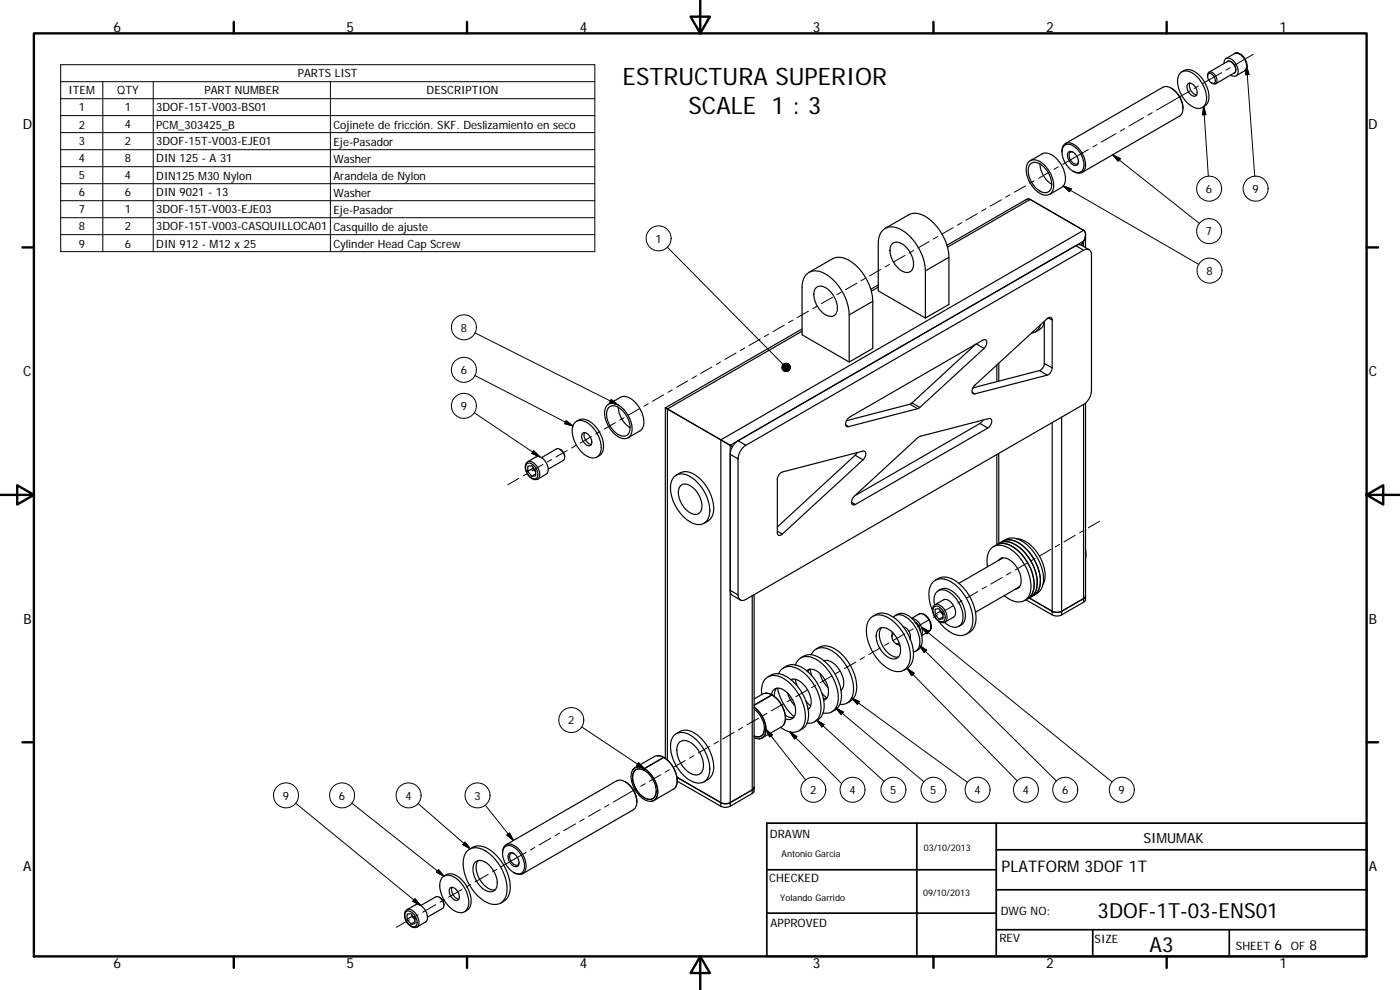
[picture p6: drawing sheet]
<svg xmlns="http://www.w3.org/2000/svg" width="420mm" height="297mm" viewBox="0 0 420 297" stroke-linecap="round" stroke-linejoin="round" font-family="sans-serif">
<g fill="none" stroke="#000" stroke-width=".36">
<path d="M367.4 19.1a1.4 1.4 0 0 1 .8-1.7 1.4 1.4 0 0 1 1.7 .6 3.8 3.8 0 0 1 1.3 4.6l-.7 .3-1.1-.4M368.3 18.5a1.91 1.91 0 0 1 2.5 1.8 1.2 1.2 0 0 1-.5 1.7M370.5 16.1a2.93 2.93 0 0 1 3.5 2.4l.2 1a1.72 1.72 0 0 1-.7 1.8 3.1 3.1 0 0 0-.6-4.3 2.12 2.12 0 0 0-2.4-.9zM370.5 16.1l-2.5 1.4M351.5 26.4a7.4 7.4 0 0 1 3.5 6.2M354.1 22a3.2 3.2 0 0 1 4.5 .5 8.6 8.6 0 0 1 3.2 8.7 2.59 2.59 0 0 1-4.1 .7 9 9 0 0 1-4.1-8.9zM354.7 21.6a3.7 3.7 0 0 1 5 .8 8.7 8.7 0 0 1 2.8 8.4l-.7 .8-1 .7M356.5 25.1a2.16 2.16 0 0 1 2.7 2.1 1.06 1.06 0 0 1 0 1.3 1.06 1.06 0 0 1-1.3 .2 2.81 2.81 0 0 1-1.4-3.6zM357.1 24.9a2.92 2.92 0 0 0 2 3.6M362.4 22.9a1.01 1.01 0 0 1 .6-1.3 1.01 1.01 0 0 1 1.3 .5 2.04 2.04 0 0 1 .4 3.1l-1.1-.3M362.7 22.2a1.82 1.82 0 0 1 1.7 .8 1.82 1.82 0 0 1 0 1.9 1.92 1.92 0 0 1-1.7-2.7zM362.8 21.7l5.7-3.3a2.32 2.32 0 0 1 1.9 3.5l-5.6 3.2"/>
<path d="M373.5 21.3l-2.5 1.4M308.8 48.5a3.4 3.4 0 0 1 4.5 .9 8.2 8.2 0 0 1 2.7 7.8 2.43 2.43 0 0 1-3.9 .8 8.4 8.4 0 0 1-3.9-8.6zM309.2 59.8l-.7-.1-.7 .3-23.6 13.6M309.2 59.8l16 9.3M309.2 59.8l-24.9 14.4M309.2 48.2l3.5-2a4.1 4.1 0 0 1 4.7 1.7 7.6 7.6 0 0 1 1.9 7.6l-.7 .8-3.6 2M309.2 49.2a3 3 0 0 1 4.2 1 6.6 6.6 0 0 1 1.9 6.7 2.46 2.46 0 0 1-4-.1 6.9 6.9 0 0 1-2.4-7zM312.1 49.2a7.6 7.6 0 0 0 3.5 6.1M318.7 45.6a2.24 2.24 0 0 1 1.1-2.5 2.24 2.24 0 0 1 2.7 .4 6.9 6.9 0 0 1 2.9 7.6 2.24 2.24 0 0 1-3.4 .3M319.4 43.8a2.62 2.62 0 0 1 3.6 .7 6.3 6.3 0 0 1 2 6.4 1.99 1.99 0 0 1-3.1 .4 6.7 6.7 0 0 1-2.9-7zM319.8 43.1l29.2-16.9a3.7 3.7 0 0 1 4.2 1.8 6.1 6.1 0 0 1 1.4 6.2l-.6 .6-29.2 16.9M320.7 45.6a2.09 2.09 0 0 1 2.7 1.7 1.4 1.4 0 0 1-.8 2.4 3 3 0 0 1-1.9-4.1z"/>
<path d="M322.1 45.7a.9 .9 0 0 0-1 .1 .9 .9 0 0 0-.2 1.1 2.28 2.28 0 0 0 2.4 2.2l.4-.8M265.6 68.5l7.1-4a6.1 6.1 0 0 1 6.9 1.9 16 16 0 0 1 5.2 10.8v14.2l-7.1 4-14.1-8.1v-14.2a4.2 4.2 0 0 1 4.1-5 11.7 11.7 0 0 1 8.4 7.1 13.5 13.5 0 0 1 1.6 6.1v14.1M267.8 73.1a3.2 3.2 0 0 1 4.2 1.2 6.5 6.5 0 0 1 1.8 6.6 2.33 2.33 0 0 1-3.7 .1 7.1 7.1 0 0 1-2.7-7.4zM284.8 77.2l-7.1 4.1M322.9 73.7l-101.4 58.5M322.9 73.7l2.3 1.4M324.5 73.6l-.7-.2-.9 .3M324.5 73.6l2.4 1.3M325.2 69.1a2.37 2.37 0 0 1 0 3.3M325.2 72.4v1.6M325.2 72.4l-106.1 61.2M325.2 69.1l-108.9 62.9"/>
<path d="M325.2 75.1l-101.4 58.5M325.2 75.1a1.45 1.45 0 0 1 1.7-.2 1.45 1.45 0 0 1 .7 1.6v40.8a5.1 5.1 0 0 1-2.4 4M325.2 72.4l-.7 1.2M325.8 70.4v3.9M240.7 99.4l-40.4 23.3M240.7 98.7l-41 23.7M242.8 81.7l7.1-4.1a6.3 6.3 0 0 1 6.9 2 16.2 16.2 0 0 1 5.1 10.8v14.1l-7 4.1-14.2-8.1v-14.2a4.2 4.2 0 0 1 4.2-5 11.8 11.8 0 0 1 8.3 7 14.6 14.6 0 0 1 1.7 6.2M245 86.3a3.1 3.1 0 0 1 4.2 1.2 6.4 6.4 0 0 1 1.7 6.6 2.6 2.6 0 0 1-4-.2 6.8 6.8 0 0 1-2.3-7.1zM254.9 94.5v14.1M261.9 90.4l-7 4.1M263.6 86.2l-2.1 1.2M263.6 85.5l-2.3 1.3"/>
<path d="M312.3 97.4a3.2 3.2 0 0 1-2.8 2.6M313.4 96.8l-.8 1.6-1.9 1.2M313.4 96.4v12.6M314.6 95.4l1.2 .6a.79 .79 0 0 0-.6-.8 .79 .79 0 0 0-.9 .4l-21.7 20a1.69 1.69 0 0 0-.4 2.6h.4l-.8-.5M315.8 96v14.4M292.8 103.3l-19.1 17.6M293 103.2l2.3 1.3M295.3 104.5a1.67 1.67 0 0 0 .3-2.6l-.6 .1-40.2 23.3a1.77 1.77 0 0 0-.5 2.7h.3l-.8-.4M295.3 104.5l-19.2 17.7M299.2 109.5v5M299.8 109v5.3M311.9 111.2l-19.9 5.2"/>
<path d="M313.4 109l2.4 1.4a2.49 2.49 0 0 1-1.5 2.2l-2.4-1.4a2.36 2.36 0 0 0 1.5-2.2zM314.3 112.6l-21.7 5.6M158.1 139.2a1.7 1.7 0 0 1 2.4 .8 2.66 2.66 0 0 1 .4 3.5 2.55 2.55 0 0 1-3-2.2l-.2-1.3zM158.4 138.6a3.1 3.1 0 0 1 3.4 2.6 2.26 2.26 0 0 1-.4 2.6M158.4 138.6a2.91 2.91 0 0 0 .3 4.2l.8 .7a1.8 1.8 0 0 0 1.9 .3M158.4 138.6l2.5-1.5a3.3 3.3 0 0 1 3.5 3 1.98 1.98 0 0 1-.5 2.2l-2.5 1.5M158.4 139.8l1.2-.1 1.1 1.5v1.6l-1.1 .1-1.2-1.5zM162.5 137.3l4.5-2.6a2.33 2.33 0 0 1 2 3.5l-4.5 2.6M168 134.8a2.5 2.5 0 0 1 1.4 2.4M172.7 126.6a3.7 3.7 0 0 1 4.7 1.1 8.9 8.9 0 0 1 2.8 8 2.51 2.51 0 0 1-4.1 1.1 9 9 0 0 1-4.2-8.9zM173 126.4a3.7 3.7 0 0 1 5 .9 8.5 8.5 0 0 1 2.8 8.3l-.6 .9-1 .6M174.9 130a2.15 2.15 0 0 1 2.6 2.1 1.14 1.14 0 0 1-.4 1.6 1.14 1.14 0 0 1-1.6-.7 2.54 2.54 0 0 1-.6-3z"/>
<path d="M175.4 129.8a2.95 2.95 0 0 0 2.1 3.5M182.3 121.5a3.4 3.4 0 0 1 4.5 1 8.3 8.3 0 0 1 2.7 7.7 2.46 2.46 0 0 1-3.9 .9 8.5 8.5 0 0 1-3.9-8.7zM182.7 121.3l3.5-2.1a4 4 0 0 1 4.6 1.7 7.5 7.5 0 0 1 2 7.7l-.5 .5-3.8 2.3M182.7 122.2a3 3 0 0 1 4.2 1.1 6.1 6.1 0 0 1 1.6 6.9 2.83 2.83 0 0 1-4.1-.7 6.4 6.4 0 0 1-1.9-7zM185.6 122.2a7.7 7.7 0 0 0 3.5 6.1M199.7 122.4v105.1M199.7 122.4l.6 .3M200.3 122.7v105.3M200.3 122.7l16 9.3M216.3 132v109.9M216.3 132l2.8 1.6M219.1 133.6v107.2"/>
<path d="M219.1 133.6l.7 .4M220.6 133l.9-.8 2.3 1.4a5.3 5.3 0 0 0-2.3 4.1l-2.4-1.4a5 5 0 0 1 1.5-3.3zM221.5 137.7v40.8M256.6 136.6l-23.3 21.5M257.2 135.8l-.6 .8 2.4 1.4M259 138l-24.2 22.2M259 138a1.65 1.65 0 0 0 .3-2.6l-24.5 6.2a2.56 2.56 0 0 0-1.5 2.2v16a.79 .79 0 0 0 .6 .9 .79 .79 0 0 0 .9-.5l-1.5-.8M273.1 121.3l.6-.4 2.4 1.3-.7 .4zM273.1 121.3l-19 4.9M275.4 122.6l-20.8 5.4M294.1 127.1l-37.6 21.6M294.1 127.1l2.4 1.3a1.78 1.78 0 0 0 .6-2.8l-21.2 5.4-19.5 17.9a1.59 1.59 0 0 0-.3 2.6l.6-.1-1.2-.7"/>
<path d="M295 126l-.9 1.1M296.5 128.4l-39.8 23M299.2 136.4v27M299.8 136v27.1M315.8 126.8v56.6M318.6 125.2v58.2M325.2 121.3v58.3M325.2 121.3l-101.4 58.6a1.43 1.43 0 0 1-1.6 .1 1.43 1.43 0 0 1-.7-1.5M325.8 120.9v59l-.6 .8v-1.1l.6-.8-.6 .8M159.8 140.6l.9 1M159.8 140.6l-1.4 .8M159.9 140.1l-.1 .5"/>
<path d="M160.7 142.2l-1.1 .7M202.2 143.2a3.8 3.8 0 0 1 5.2 0 12.3 12.3 0 0 1 5.4 11.6 3.4 3.4 0 0 1-5.4 1.9 12.4 12.4 0 0 1-6-11.9zM203 142.6a4.9 4.9 0 0 1 6.7 .7 12.2 12.2 0 0 1 4.3 10.9l-.9 1.6-1.8 1.2M204.3 145.7a3.2 3.2 0 0 1 4.2 1.2 6.4 6.4 0 0 1 1.7 6.6 2.58 2.58 0 0 1-4-.3 6.8 6.8 0 0 1-2.3-7zM221.5 178.5l-2.4-1.4 .3 1.2 2.8 1.7M225.8 178.8v58.2M226.3 178.4v58.9l-.5 .8M280.7 174.1a5.5 5.5 0 0 1 7.3 1.2 14 14 0 0 1 4.8 11.7 4.2 4.2 0 0 1-2.8 3.3M281.6 177.2a3.7 3.7 0 0 1 5 .9 8.4 8.4 0 0 1 2.8 8.3l-.7 .9-1 .6M296.4 170.1a5.5 5.5 0 0 1 2-6.2 5.7 5.7 0 0 1 5.9 1.6 13.7 13.7 0 0 1 4.9 12.2 3.7 3.7 0 0 1-5.7 2.4l-2.1-1.4M299.1 163.5a5.4 5.4 0 0 1 5.9 1.3 13.8 13.8 0 0 1 5.2 12.2l-.5 1.4-1.3 1.2M299.1 163.5l-1 .5"/>
<path d="M299.7 168.1a2.69 2.69 0 0 1 4 .4 6.8 6.8 0 0 1 2.3 7.5l-.4 .5-.9 .3M300 162.9a5.3 5.3 0 0 1 5.9 1.3 13.9 13.9 0 0 1 5.2 12.2l-.5 1.4-1.2 1.3M300 162.9l-.9 .6M300 162.9a5.1 5.1 0 0 1 6.8 .8 14 14 0 0 1 5.3 12.2l-.5 1.4-1.3 1.3M300.7 167.4l-.1 .2M301 167.4l-13.3 7.6M301 162.4a5.2 5.2 0 0 1 6.8 .7 14 14 0 0 1 5.2 12.2 4.3 4.3 0 0 1-2.7 3.3 6.1 6.1 0 0 0 1.6-7.1 13.6 13.6 0 0 0-7.7-9.3l-2-.2zM305.1 161.6a9.8 9.8 0 0 1 7.5 6.5 8.6 8.6 0 0 1 .4 7.3M305.8 176.2l-.2 .1M306 176.1l-13.2 7.6M307.9 180l7.9 4.5M308.4 179.6l-.9 .6"/>
<path d="M308.8 179.4l7 4M309.4 179.1l-1 .5M310.3 178.6l-.9 .5M325.2 179.6l-6.6 3.8M325.8 164.9v2.9M238.7 199.5a3.8 3.8 0 0 1 5.9-1.8 13.8 13.8 0 0 1 6.8 13.1 3.5 3.5 0 0 1-4.4 3.1M240.3 197.4a4.9 4.9 0 0 1 6.3 .3 14 14 0 0 1 5.8 12.6 4.2 4.2 0 0 1-2.8 3.3M243.4 196.4a3.8 3.8 0 0 1 5.8-1.4 13.8 13.8 0 0 1 6.8 13.2 3.5 3.5 0 0 1-3.9 3.1M244.9 194.8a5.1 5.1 0 0 1 6.8 .7 13.9 13.9 0 0 1 5.2 12.2 4.2 4.2 0 0 1-2.7 3.2M247.3 198.2a4.9 4.9 0 0 1 4.8 3.2 4.9 4.9 0 0 1 .3 5.7M247.5 198.2l-.1 .1M261.3 185.4a4.4 4.4 0 0 1 5.6 .1 14 14 0 0 1 6.1 13 3.7 3.7 0 0 1-5.6 2.5 13.8 13.8 0 0 1-7.2-13.5l.4-1z"/>
<path d="M261.9 184.9a4.9 4.9 0 0 1 6.3 .4 14.2 14.2 0 0 1 5.8 12.6 4.3 4.3 0 0 1-2.7 3.2M263.7 188.8a3.2 3.2 0 0 1 4.3 1.1 6.4 6.4 0 0 1 1.7 7.1 2.76 2.76 0 0 1-4.1-.5 7 7 0 0 1-2.3-7.2zM264.5 188.3a5.4 5.4 0 0 0 .8 6.1 4.8 4.8 0 0 0 4.3 2.7M267.6 189.5l.2 .6M268 189.9l-.3 .4v.8M268.1 185.2a3.2 3.2 0 0 1 4.5 .4 8.6 8.6 0 0 1 3.1 8.7l-.6 .9-1 .4M268.3 190.2a1.16 1.16 0 0 0-.3 2 1.17 1.17 0 0 0 1.8 .7M268.6 184.7a3.9 3.9 0 0 1 5.5 1.3 8.2 8.2 0 0 1 2.3 7.9l-.4 .7-1.2 .8M268.8 193.1l.7 .3h.5M269.7 193.4l.4 .4M271.1 188.1h.1M271.1 188.1a3 3 0 0 1 2 3.5"/>
<path d="M273.7 185.6a4 4 0 0 1 2.9 5M274.6 186.6a3.2 3.2 0 0 1 1.6 2.6M274.7 186.7a3 3 0 0 1 1.4 2.4M275.8 184.3a2.93 2.93 0 0 1 3.4 2.3l.3 1.3a1.64 1.64 0 0 1-.7 1.5 2.89 2.89 0 0 0-.4-3.9 2.31 2.31 0 0 0-2.6-1.2zM275.8 184.3l-2.2 1.2M278.8 189.4l-2.2 1.3M279.9 183.3a8.8 8.8 0 0 1-.2-8.3 3.9 3.9 0 0 1 5.3-.7 14 14 0 0 1 6.8 13.3 3.8 3.8 0 0 1-6.1 2.4 12.1 12.1 0 0 1-4-3.6M280.3 182.1a2.05 2.05 0 0 1 2.9 1.5 2.09 2.09 0 0 1-.2 2.9 3.2 3.2 0 0 1-3-3.3zM280.5 181.5a3.4 3.4 0 0 1 1.8-4.5 7 7 0 0 1 6 4.9 4.8 4.8 0 0 1-.5 6 3.8 3.8 0 0 1-4.3-1.2M280.6 181.4l2.6-1.4a3.1 3.1 0 0 1 3.4 2.6 2.24 2.24 0 0 1-.5 2.6l-2.5 1.4M280.6 181.4a2.95 2.95 0 0 1 3.3 2.3 2.37 2.37 0 0 1-.3 2.9M280.6 181.4a2.88 2.88 0 0 0 .2 4.1l1.1 1a1.68 1.68 0 0 0 1.7 .1"/>
<path d="M280.7 182.8l1.1-.2 1.2 1.5v1.6l-1.2 .1-1.1-1.5zM282.1 183.5l.9 1M282.2 183l-.1 .5-1.4 .8M283 185.1l-1.2 .7M315.8 183.4a3.3 3.3 0 0 0 2.8 0M315.8 183.4a3.3 3.3 0 0 0 2.8 0v1.1a3.1 3.1 0 0 1-2.8 0zM325.2 180.7l-6.6 3.8M226.3 211.6l5.4-3.1a8.1 8.1 0 0 1 3.7 8.5l-.9 1.1-5.8 3.3M226.3 212.2a7.8 7.8 0 0 1 3.2 8.3 2.2 2.2 0 0 1-3.2 .9M226.3 212.2a7.9 7.9 0 0 1 3.2 8.4l-.7 .8-1 .3M226.3 212.7a6.8 6.8 0 0 1 2.7 7.6 2.04 2.04 0 0 1-2.7 .6M228.6 208.4a4.8 4.8 0 0 1 2.5-5.6 7.2 7.2 0 0 1 7 3.3 12.7 12.7 0 0 1 3.3 11.2 3.7 3.7 0 0 1-5.6 1.9l-1.5-1"/>
<path d="M229.4 218.6a2.08 2.08 0 0 1-.8 2.1 2.08 2.08 0 0 1-2.3 .1M229.7 208l1.2 .1 .8 .4M230.5 203.1a4.9 4.9 0 0 1 6.2 .4 14 14 0 0 1 5.8 12.5 4.2 4.2 0 0 1-2.7 3.3M231.5 208.4a2.23 2.23 0 0 1 1.6-1.9 2.23 2.23 0 0 1 2.3 .7 7.1 7.1 0 0 1 3 7.7 1.99 1.99 0 0 1-2.7 .8M231.6 208.5a2.79 2.79 0 0 0-2.7-.3l-2.6 1.5M231.6 208.5l-5.3 3M231.7 208.5h-.1M231.7 208.5v.1M231.7 208.5a7.9 7.9 0 0 1 3.7 8.6l-.2 .4M233.1 206.5l-.6 1.2-.1 1.3M233.4 206.5a15.3 15.3 0 0 0 4.9 8.6M233.6 202.1a3.7 3.7 0 0 1 5.6-1.5 13.8 13.8 0 0 1 7 13.4 3.5 3.5 0 0 1-4 3"/>
<path d="M235.1 200.4a5.2 5.2 0 0 1 6.8 .7 14.1 14.1 0 0 1 5.3 12.2 4.3 4.3 0 0 1-2.7 3.3M235.7 214.6l1.4 .7h1M236.4 207.9l1 2.3 1.2 1.5M237.4 203.9a4.8 4.8 0 0 1 5 3.1 5.2 5.2 0 0 1 .4 5.6l-.3 .3M237.7 203.8l-.2 .2M238.6 203.8l.6 1.9M241.9 210.4l1.4 1.4M242.1 201.3a3.1 3.1 0 0 1 4.2 1 6.7 6.7 0 0 1 1.9 7l-1 .8M242.8 212.6h-.3M242.9 200.8l-.4 .8M243.1 200.8l.5 2M246.1 202.1a8.9 8.9 0 0 0 2.4 4.1"/>
<path d="M246.7 208l1.4 1.4M247.1 209.6h.9M252.6 207h-.2M187.6 234.5a7.3 7.3 0 0 1 3.5 6.2M190 230.9l-.1 .1M193.3 230.7a2.42 2.42 0 0 0-2.8-.3 2.42 2.42 0 0 0-1.1 2.5 8.1 8.1 0 0 0 5.4 7.5 2.43 2.43 0 0 0 2.6-3 8.8 8.8 0 0 0-4-6.7M193.3 231.1a2.22 2.22 0 0 0-2.7 0 2.22 2.22 0 0 0-.8 2.5 7.2 7.2 0 0 0 4.9 6.3 2.28 2.28 0 0 0 2.2-3.2 8 8 0 0 0-3.5-5.5M193.3 231.1v.1M193.3 230.7v.4M193.3 231.2a2.19 2.19 0 0 0-2.6-.1 2.19 2.19 0 0 0-.8 2.5 6.8 6.8 0 0 0 5.1 6.2 2.16 2.16 0 0 0 1.9-2.5M193.4 230.6a2.41 2.41 0 0 0-3.4 .3M193.4 230.6l-.1 .1"/>
<path d="M193.4 230.7v.5M193.4 231.1l-.1 .1M193.4 230.7v-.1a8.2 8.2 0 0 1 3.8 8.4 2.09 2.09 0 0 1-1.8 1.4M193.4 230.6l5.8-3.3a8.2 8.2 0 0 1 3.7 8.5l-.9 1-5.8 3.4M197.2 226.7h.1M197.3 226.7l1.9 .5M199.1 227.2h.1M199.1 227.2a2.79 2.79 0 0 0-2.7-.2l-5.8 3.3M199.1 227.2l-5.7 3.4M199.2 227.2v.1M199.2 227.3a8.2 8.2 0 0 1 3.8 8.2l-.3 .7M202.2 220.7a4.1 4.1 0 0 1 5.7 .3 12.3 12.3 0 0 1 4.9 11.3 3.3 3.3 0 0 1-4.9 2.2 12.2 12.2 0 0 1-6.5-12.2z"/>
<path d="M203 220.1a4.8 4.8 0 0 1 6.7 .8 12.2 12.2 0 0 1 4.3 10.9l-.9 1.6-1.8 1.2M203.2 233.2l13.1 7.6M203.2 234.4l13.1 7.5M203.8 222.8a3.1 3.1 0 0 1 4.4 .8 7.9 7.9 0 0 1 2.7 7.6 2.42 2.42 0 0 1-3.9 .7 8.3 8.3 0 0 1-3.7-8.2zM225.8 237l.5-.8-.5 .8v1.1M225.8 237l-6.7 3.8M225.8 238.1l-6.7 3.8M140.5 255.1a4.6 4.6 0 0 1 5.6 .5 14 14 0 0 1 6 12.5 3.8 3.8 0 0 1-6 2.7 14 14 0 0 1-7-13.2l.5-1.5zM140.9 254.8a5.1 5.1 0 0 1 6.8 .7 14.1 14.1 0 0 1 5.3 12.2 4.2 4.2 0 0 1-2.7 3.3M142.6 258.8a2.95 2.95 0 0 1 4.2 .7 6.7 6.7 0 0 1 2 7.2 2.6 2.6 0 0 1-4-.2 7 7 0 0 1-2.4-7.5zM143.5 258.2a5.4 5.4 0 0 0 .7 6.1 4.8 4.8 0 0 0 4.4 2.7M150.8 256.1a2.25 2.25 0 0 1 1.1-2.6 2.25 2.25 0 0 1 2.7 .4 7.1 7.1 0 0 1 3 7.3 2.19 2.19 0 0 1-3.5 .6"/>
<path d="M151.5 254.2a2.92 2.92 0 0 1 4 1 6 6 0 0 1 1.6 6.1 2.37 2.37 0 0 1-3.8-.1 6.2 6.2 0 0 1-2.1-6.8zM151.9 253.5l33.2-19.2a4 4 0 0 1 4.5 2.2 5.7 5.7 0 0 1 1 6l-33.7 19.6M152.8 256.1a2.08 2.08 0 0 1 2.7 1.6 1.42 1.42 0 0 1-.8 2.4 2.98 2.98 0 0 1-1.9-4zM154.3 256.1a.99 .99 0 0 0-1.3 .3 .99 .99 0 0 0 0 1.2 2.14 2.14 0 0 0 2.4 1.9l.4-.7M216.3 240.8a2.88 2.88 0 0 0 2.8 0M216.3 240.8a2.88 2.88 0 0 0 2.8 0v1.1M216.3 241.9a3 3 0 0 0 2.8 0M121.8 273.6a2.04 2.04 0 0 1 2.9 1.4 2.12 2.12 0 0 1-.2 3 3.2 3.2 0 0 1-2.7-4.4zM122.1 273a2.8 2.8 0 0 1 3.3 2.2 2.28 2.28 0 0 1-.3 3M122.1 273a2.95 2.95 0 0 0 .3 4.2l1 .8a1.68 1.68 0 0 0 1.7 .2M122.1 273l2.6-1.5a3.2 3.2 0 0 1 3.5 3 1.8 1.8 0 0 1-.5 2.2l-2.6 1.5M122.2 274.3l1.1-.2 1.2 1.5v1.6l-1.2 .1-1.1-1.5z"/>
<path d="M123.6 275l.9 1M123.7 274.5l-.1 .5-1.4 .8M124.5 276.6l-1.2 .7M126.3 271.7l4.5-2.6a2.31 2.31 0 0 1 2 3.5l-4.5 2.6M131.8 269.2a2.53 2.53 0 0 1 1.4 2.4M132.7 263.3a3.2 3.2 0 0 1 4.5 .5 8.9 8.9 0 0 1 3.3 8.3 2.51 2.51 0 0 1-4.2 1.1 9 9 0 0 1-4.1-8.8zM133.2 262.9a3.7 3.7 0 0 1 5.1 .8 8.6 8.6 0 0 1 2.8 8.4l-.7 .8-1 .6M135.1 266.4a2.01 2.01 0 0 1 2.6 1.7 1.25 1.25 0 0 1-.8 2.1 2.79 2.79 0 0 1-1.8-3.8zM135.6 266.2a2.98 2.98 0 0 0 2.1 3.6"/>
</g>
<circle cx="273.1" cy="191.6" r=".18" fill="#000"/>
<g fill="none" stroke="#000" stroke-width=".71">
<path d="M10.2 10h399.9v277h-399.9zM70.2 6.6v3.4M140.2 6.6v3.4M207.3 5h5.8l-2.9 5zM210.2 0v10M280.2 6.6v3.4M350.1 6.6v3.4M6.7 74.2h3.5M410.1 74.2h3.5M.2 148.5h10M5.2 145.6l5 2.9-5 2.9zM410.1 148.5l5-2.9v5.8z"/>
<path d="M410.1 148.5h10M6.7 222.7h3.5M410.1 222.7h3.5M70.2 287v3.4M140.2 287v3.4M210.2 287l2.9 5h-5.8zM210.2 287v10M280.2 287v3.4M350.1 287v3.4"/>
</g>
<path d="M230.1 247h180v40h-180zM275.2 247v40M299 255h111.1M299 247v40M230.1 274h68.9M230.1 261h68.9M299 279h111.1M299 267h111.1M327.9 279v8M368.9 279v8" fill="none" stroke="#000" stroke-width=".51"/>
<g fill="none" stroke="#000" stroke-width=".3">
<path d="M18.2 19.4h160.3v56.1h-160.3zM374.1 19.9l2.5 33M374.1 19.9l.7 2.5h-1zM376.1 16.3l-5.6 3.2M18.2 24.5h160.3M18.2 29.6h160.3M18.2 34.7h160.3M18.2 39.8h160.3M30.8 24.5v51M46 24.5v51M99.2 24.5v51M337.5 38.6l-1.3 .7"/>
<path d="M343.2 35.3l-4.4 2.5M345.8 33.8l-1.3 .8M357.1 27.3l-10 5.8M359.7 25.8l-1.3 .7M361.2 31.9l1.4 21M361.2 31.9l.7 2.5-1 .1zM366.6 21.8l-5.6 3.2M369.2 20.3l-1.3 .7M18.2 44.9h160.3M18.2 50h160.3M18.2 55.1h160.3M300.5 59.9l-3.3 2"/>
<path d="M303.1 58.4l-1.3 .8M307.8 55.8l-3.4 1.9M310.4 54.3l-1.3 .7M315 51.6l-3.3 1.9M317.6 50.1l-1.3 .7M319.1 55.8l2.4 .9-.5 .8zM319.1 55.8l40.6 23.5M326.6 44.9l-7.7 4.4M329.2 43.4l-1.3 .7M333.9 46.4l26 20.6M333.9 46.4l2.3 1.2-.6 .8zM334.9 40.1l-4.4 2.5"/>
<path d="M18.2 60.2h160.3M18.2 65.3h160.3M18.2 70.4h160.3M200.3 74.2l27.4 27.7M266.9 79.4l-1.3 .7M271.6 76.6l-3.4 2M274.2 75.2l-1.3 .7M278.8 72.5l-3.3 1.9M281.4 71l-1.3 .7M286.1 68.3l-3.4 1.9M288.6 66.8l-1.3 .8M293.3 64.1l-3.4 2"/>
<path d="M295.9 62.6l-1.3 .8M142.6 99.9l42.8 21.6M235.4 97.6l-3.4 1.9M238 96.1l-1.3 .7M242.6 93.4l-3.3 1.9M245.2 91.9l-1.3 .7M249.9 89.2l-3.4 1.9M252.4 87.7l-1.2 .7M257.1 85l-3.4 1.9M259.7 83.5l-1.3 .8M264.3 80.8l-3.3 2M142.5 112.7l29.4 15.1"/>
<path d="M183.4 119.9l2 1.6-2.4-.7zM199.2 118.5l-3.4 1.9M201.8 117l-1.3 .7M206.4 114.3l-3.3 1.9M209 112.8l-1.3 .7M213.7 110.1l-3.4 1.9M216.2 108.6l-1.2 .7M220.9 105.9l-3.4 1.9M223.5 104.4l-1.3 .8M227.8 102l7.2 7.3M228.1 101.7l-3.3 2M230.7 100.2l-1.3 .8"/>
<path d="M142.3 123.8l19.7 13.3M160.2 135.2l1.8 1.9-2.4-1zM163 139.4l-3.4 1.9M165.6 137.9l-1.3 .7M169.9 126.2l2 1.6-2.4-.7zM170.2 135.2l-3.3 1.9M172.8 133.7l-1.3 .7M177.5 131l-3.4 1.9M180.1 129.5l-1.3 .7M184.7 126.8l-3.4 2M187.3 125.3l-1.3 .7M191.9 122.6l-3.3 2"/>
<path d="M194.5 121.1l-1.3 .8M155.7 143.5l-3.3 2M158.3 142l-1.3 .8M325.3 159.1l-1.3 .8M330 156.4l-3.4 2M293.4 177.5l-3.4 2M296 176l-1.3 .7M300.8 173.3l-3.5 2M303.3 171.8l-1.2 .7M308.1 169.1l-3.5 1.9M310.7 167.6l-1.3 .7M315.4 164.8l-3.4 2"/>
<path d="M318 163.3l-1.3 .8M322.7 160.6l-3.4 2M256.9 198.6l-3.5 2M259.4 197.1l-1.2 .8M264.2 194.4l-3.5 2M266.8 192.9l-1.3 .8M271.5 190.2l-3.4 2M274.1 188.7l-1.3 .7M275.9 193.7l2.2 1.4-.7 .7zM275.9 193.7l41.1 40.6M276.6 188.2l57.1 46.4M276.6 188.2l2.2 1.2-.6 .8z"/>
<path d="M278.8 186l-3.4 1.9M281.4 184.5l-1.3 .7M286.1 181.7l-3.4 2M288.7 180.2l-1.3 .8M174.6 218.1l18.8 12.5M220.3 219.8l-3.4 1.9M222.9 218.2l-1.3 .8M227.6 215.5l-3.4 2M229.8 218.8l12 15.2M229.8 218.8l2 1.7-.8 .6zM230.2 214l-1.3 .8M234.9 211.3l-3.4 2"/>
<path d="M237 219.6l15.6 15.5M237 219.6l2.2 1.4-.7 .7zM237.5 209.8l-1.3 .8M242.2 207.1l-3.4 2M244.8 205.6l-1.3 .7M245.1 216.1l20.3 18.4M245.1 216.1l2.2 1.3-.7 .7zM249.5 202.9l-3.4 2M250.8 212.4l26.5 22.2M250.8 212.4l2.3 1.2-.7 .8zM252.1 201.4l-1.3 .7M255.6 209.4l2.3 1.1-.6 .8z"/>
<path d="M255.6 209.4l34.8 25.4M272.2 200.6l33.1 33.7M272.2 200.6l2.1 1.4-.7 .7zM191 236.6l-6.9 4.1M191.6 228.8l1.8 1.8-2.3-.9zM193.6 235.1l-1.3 .8M198.3 232.4l-3.4 2M200.9 230.9l-1.3 .8M205.6 228.2l-3.4 2M208.2 226.7l-1.2 .8M213 224l-3.5 2M215.6 222.5l-1.3 .7"/>
<path d="M88.7 241l37.5 30.6M105.6 241l27.6 21.9M125.5 241.1l15.6 13.6M139.6 252.7l1.5 2-2.2-1.3zM145.6 241.6l8.5 10.6M152.1 250.6l.8-.7 1.2 2.3zM157.9 255.8l-7.5 4.3M160.5 254.3l-1.3 .7M165.3 251.5l-3.5 2M167.9 250l-1.3 .7M172.7 247.2l-3.5 2M175.3 245.7l-1.3 .7"/>
<path d="M180.2 242.9l-3.6 2M182.8 241.4l-1.3 .7M122.9 275.9l-4 2.3M124.6 269.7l1.6 1.9-2.3-1.2zM125.5 274.5l-1.3 .7M130.8 271.4l-4 2.3M131.6 260.9l1.6 2-2.2-1.2zM133.4 269.9l-1.3 .8M138.6 266.9l-3.9 2.3M141.2 265.4l-1.3 .7M146.5 262.3l-4 2.3M149.1 260.8l-1.3 .8"/>
<circle cx="362.9" cy="56.6" r="3.7"/>
<circle cx="376.8" cy="56.6" r="3.7"/>
<circle cx="197.7" cy="71.5" r="3.8"/>
<circle cx="362.9" cy="69.3" r="3.7"/>
<circle cx="139.2" cy="98.2" r="3.7"/>
<circle cx="363" cy="81.2" r="3.8"/>
<circle cx="139.2" cy="110.9" r="3.7"/>
<circle cx="139.2" cy="121.8" r="3.7"/>
<circle cx="171.4" cy="216" r="3.8"/>
<circle cx="85.8" cy="238.6" r="3.8"/>
<circle cx="102.7" cy="238.7" r="3.8"/>
<circle cx="122.6" cy="238.7" r="3.8"/>
<circle cx="143.3" cy="238.6" r="3.8"/>
<circle cx="244.1" cy="237" r="3.7"/>
<circle cx="255.9" cy="237" r="3.7"/>
<circle cx="268.1" cy="237" r="3.7"/>
<circle cx="280.2" cy="237" r="3.7"/>
<circle cx="293.4" cy="237" r="3.7"/>
<circle cx="307.9" cy="237" r="3.7"/>
<circle cx="319.7" cy="237" r="3.7"/>
<circle cx="336.7" cy="237" r="3.7"/>
</g>
<g fill="#000" stroke="#000" stroke-width=".3">
<path d="M361.2 31.9l.7 2.5-1 .1zM374.1 19.9l.7 2.5h-1zM319.1 55.8l2.4 .9-.5 .8zM333.9 46.4l2.3 1.2-.6 .8zM237 109.7l.2 .5zM236.9 109.5l.3 .7zM236.7 109.3l.5 .9zM236.5 109.1l.7 1.1zM236.2 109l1 1.2zM236 109h.2l1 1.2zM235.7 109h.3l1.2 1.2zM235.4 109.1l.3-.1 1.5 1.2z"/>
<path d="M235.2 109.2l.2-.1 1.8 1.1zM235 109.4l.2-.2 2 1zM235 109.4l2.2 .8-2.4-.6zM234.8 109.6l2.4 .6-2.5-.4zM234.7 109.8l2.5 .4-2.5-.1zM234.7 110.1l2.5 .1-2.5 .2zM234.7 110.4l2.5-.2-2.5 .4zM234.7 110.6l2.5-.4-2.4 .7zM234.8 110.9l2.4-.7-2.2 .9zM235 111.1l2.2-.9-2 1.1zM235.2 111.3l2-1.1-1.8 1.2zM235.4 111.4l1.8-1.2-1.5 1.3z"/>
<path d="M235.7 111.5l1.5-1.3-1.2 1.3zM237.2 110.2l-1 1.2-.2 .1zM237.2 110.2l-1 1.2zM237.2 110.2l-.7 1.2zM237.2 110.2l-.5 1zM237.2 110.2l-.3 .8zM237.2 110.2l-.2 .6zM237.2 110.2l-.1 .3zM160.2 135.2l1.8 1.9-2.4-1zM169.9 126.2l2 1.6-2.4-.7zM183.4 119.9l2 1.6-2.4-.7zM275.9 193.7l2.2 1.4-.7 .7z"/>
<path d="M276.6 188.2l2.2 1.2-.6 .8zM245.1 216.1l2.2 1.3-.7 .7zM250.8 212.4l2.3 1.2-.7 .8zM255.6 209.4l2.3 1.1-.6 .8zM272.2 200.6l2.1 1.4-.7 .7zM191.6 228.8l1.8 1.8-2.3-.9zM229.8 218.8l2 1.7-.8 .6zM237 219.6l2.2 1.4-.7 .7zM139.6 252.7l1.5 2-2.2-1.3zM152.1 250.6l.8-.7 1.2 2.3zM124.6 269.7l1.6 1.9-2.3-1.2zM131.6 260.9l1.6 2-2.2-1.2z"/>
</g>
<g font-size="7.2">
<text x="186.8" y="25.5">ESTRUCTURA SUPERIOR</text>
<text x="206.7" y="34.2">SCALE 1 : 3</text>
</g>
<g font-size="6.3">
<text x="329.4" y="275.4">3DOF-1T-03-ENS01</text>
<text x="345" y="285.6">A3</text>
</g>
<text font-size="4.8" x="300.6" y="261.7">PLATFORM 3DOF 1T</text>
<g font-size="4.2">
<text x="34" y="9.6">6</text>
<text x="104" y="9.6">5</text>
<text x="174" y="9.6">4</text>
<text x="244" y="9.6">3</text>
<text x="314" y="9.6">2</text>
<text x="384" y="9.6">1</text>
<text x="6.8" y="38.7">D</text>
<text x="410.6" y="38.7">D</text>
<text x="7" y="112.9">C</text>
<text x="410.8" y="112.9">C</text>
<text x="7" y="187.1">B</text>
<text x="410.8" y="187.1">B</text>
<text x="343.1" y="252.8">SIMUMAK</text>
<text x="7" y="261.3">A</text>
<text x="410.8" y="261.3">A</text>
<text x="382.5" y="285">6</text>
<text x="393" y="285">8</text>
<text x="34" y="290.4">6</text>
<text x="104" y="290.4">5</text>
<text x="174" y="290.4">4</text>
<text x="244" y="290.4">3</text>
<text x="314" y="290.4">2</text>
<text x="384" y="290.4">1</text>
</g>
<g font-size="3.5">
<text x="231.1" y="251.4">DRAWN</text>
<text x="230.9" y="264.6">CHECKED</text>
<text x="300.3" y="274.5">DWG NO:</text>
<text x="231.3" y="278.2">APPROVED</text>
<text x="299.9" y="282.6">REV</text>
<text x="328.5" y="283">SIZE</text>
<text x="370.9" y="285">SHEET</text>
<text x="387.4" y="285">OF</text>
</g>
<g font-size="3.4">
<text x="89.4" y="23.2">PARTS LIST</text>
<text x="20.6" y="28.3">ITEM</text>
<text x="35.2" y="28.3">QTY</text>
<text x="61.4" y="28.3">PART NUMBER</text>
<text x="128" y="28.3">DESCRIPTION</text>
<text x="23.6" y="33.4">1</text>
<text x="37.5" y="33.4">1</text>
<text x="46.9" y="33.4">3DOF-15T-V003-BS01</text>
<text x="23.6" y="38.6">2</text>
<text x="37.5" y="38.5">4</text>
<text x="46.9" y="38.6">PCM_303425_B</text>
<text x="100.1" y="38.7">Cojinete de fricción. SKF. Deslizamiento en seco</text>
<text x="23.6" y="43.6">3</text>
<text x="37.5" y="43.6">2</text>
<text x="46.9" y="43.6">3DOF-15T-V003-EJE01</text>
<text x="100.1" y="43.7">Eje-Pasador</text>
<text x="23.6" y="48.7">4</text>
<text x="23.6" y="53.8">5</text>
<text x="37.5" y="48.7">8</text>
<text x="37.5" y="53.8">4</text>
<text x="46.9" y="48.7">DIN 125 - A 31</text>
<text x="46.9" y="53.9">DIN125 M30 Nylon</text>
<text x="100.1" y="48.8">Washer</text>
<text x="100.1" y="53.9">Arandela de Nylon</text>
<text x="23.6" y="58.9">6</text>
<text x="37.5" y="58.9">6</text>
<text x="46.9" y="58.9">DIN 9021 - 13</text>
<text x="100.1" y="59">Washer</text>
<text x="361.9" y="57.9">6</text>
<text x="375.9" y="57.9">9</text>
<text x="23.6" y="64">7</text>
<text x="37.5" y="64">1</text>
<text x="46.9" y="64.1">3DOF-15T-V003-EJE03</text>
<text x="100.1" y="64.1">Eje-Pasador</text>
<text x="23.6" y="69.2">8</text>
<text x="37.5" y="69.2">2</text>
<text x="46.9" y="69.2">3DOF-15T-V003-CASQUILLOCA01</text>
<text x="100.1" y="69.2">Casquillo de ajuste</text>
<text x="361.9" y="70.6">7</text>
<text x="23.6" y="74.3">9</text>
<text x="37.5" y="74.3">6</text>
<text x="46.9" y="74.3">DIN 912 - M12 x 25</text>
<text x="100.1" y="74.3">Cylinder Head Cap Screw</text>
<text x="196.7" y="72.8">1</text>
<text x="362" y="82.5">8</text>
<text x="138.3" y="99.5">8</text>
<text x="138.3" y="112.2">6</text>
<text x="138.3" y="123.1">9</text>
<text x="170.5" y="217.3">2</text>
<text x="84.9" y="239.9">9</text>
<text x="101.7" y="239.9">6</text>
<text x="121.7" y="239.9">4</text>
<text x="142.4" y="239.9">3</text>
<text x="243.1" y="238.2">2</text>
<text x="254.9" y="238.2">4</text>
<text x="267.2" y="238.2">5</text>
<text x="279.2" y="238.2">5</text>
<text x="292.4" y="238.2">4</text>
<text x="306.9" y="238.2">4</text>
<text x="318.7" y="238.2">6</text>
<text x="335.7" y="238.2">9</text>
</g>
<g font-size="2.7">
<text x="234.5" y="257.1">Antonio Garcia</text>
<text x="277.3" y="255.2">03/10/2013</text>
<text x="277" y="268.7">09/10/2013</text>
<text x="234.2" y="270.2">Yolando Garrido</text>
</g>
</svg>
